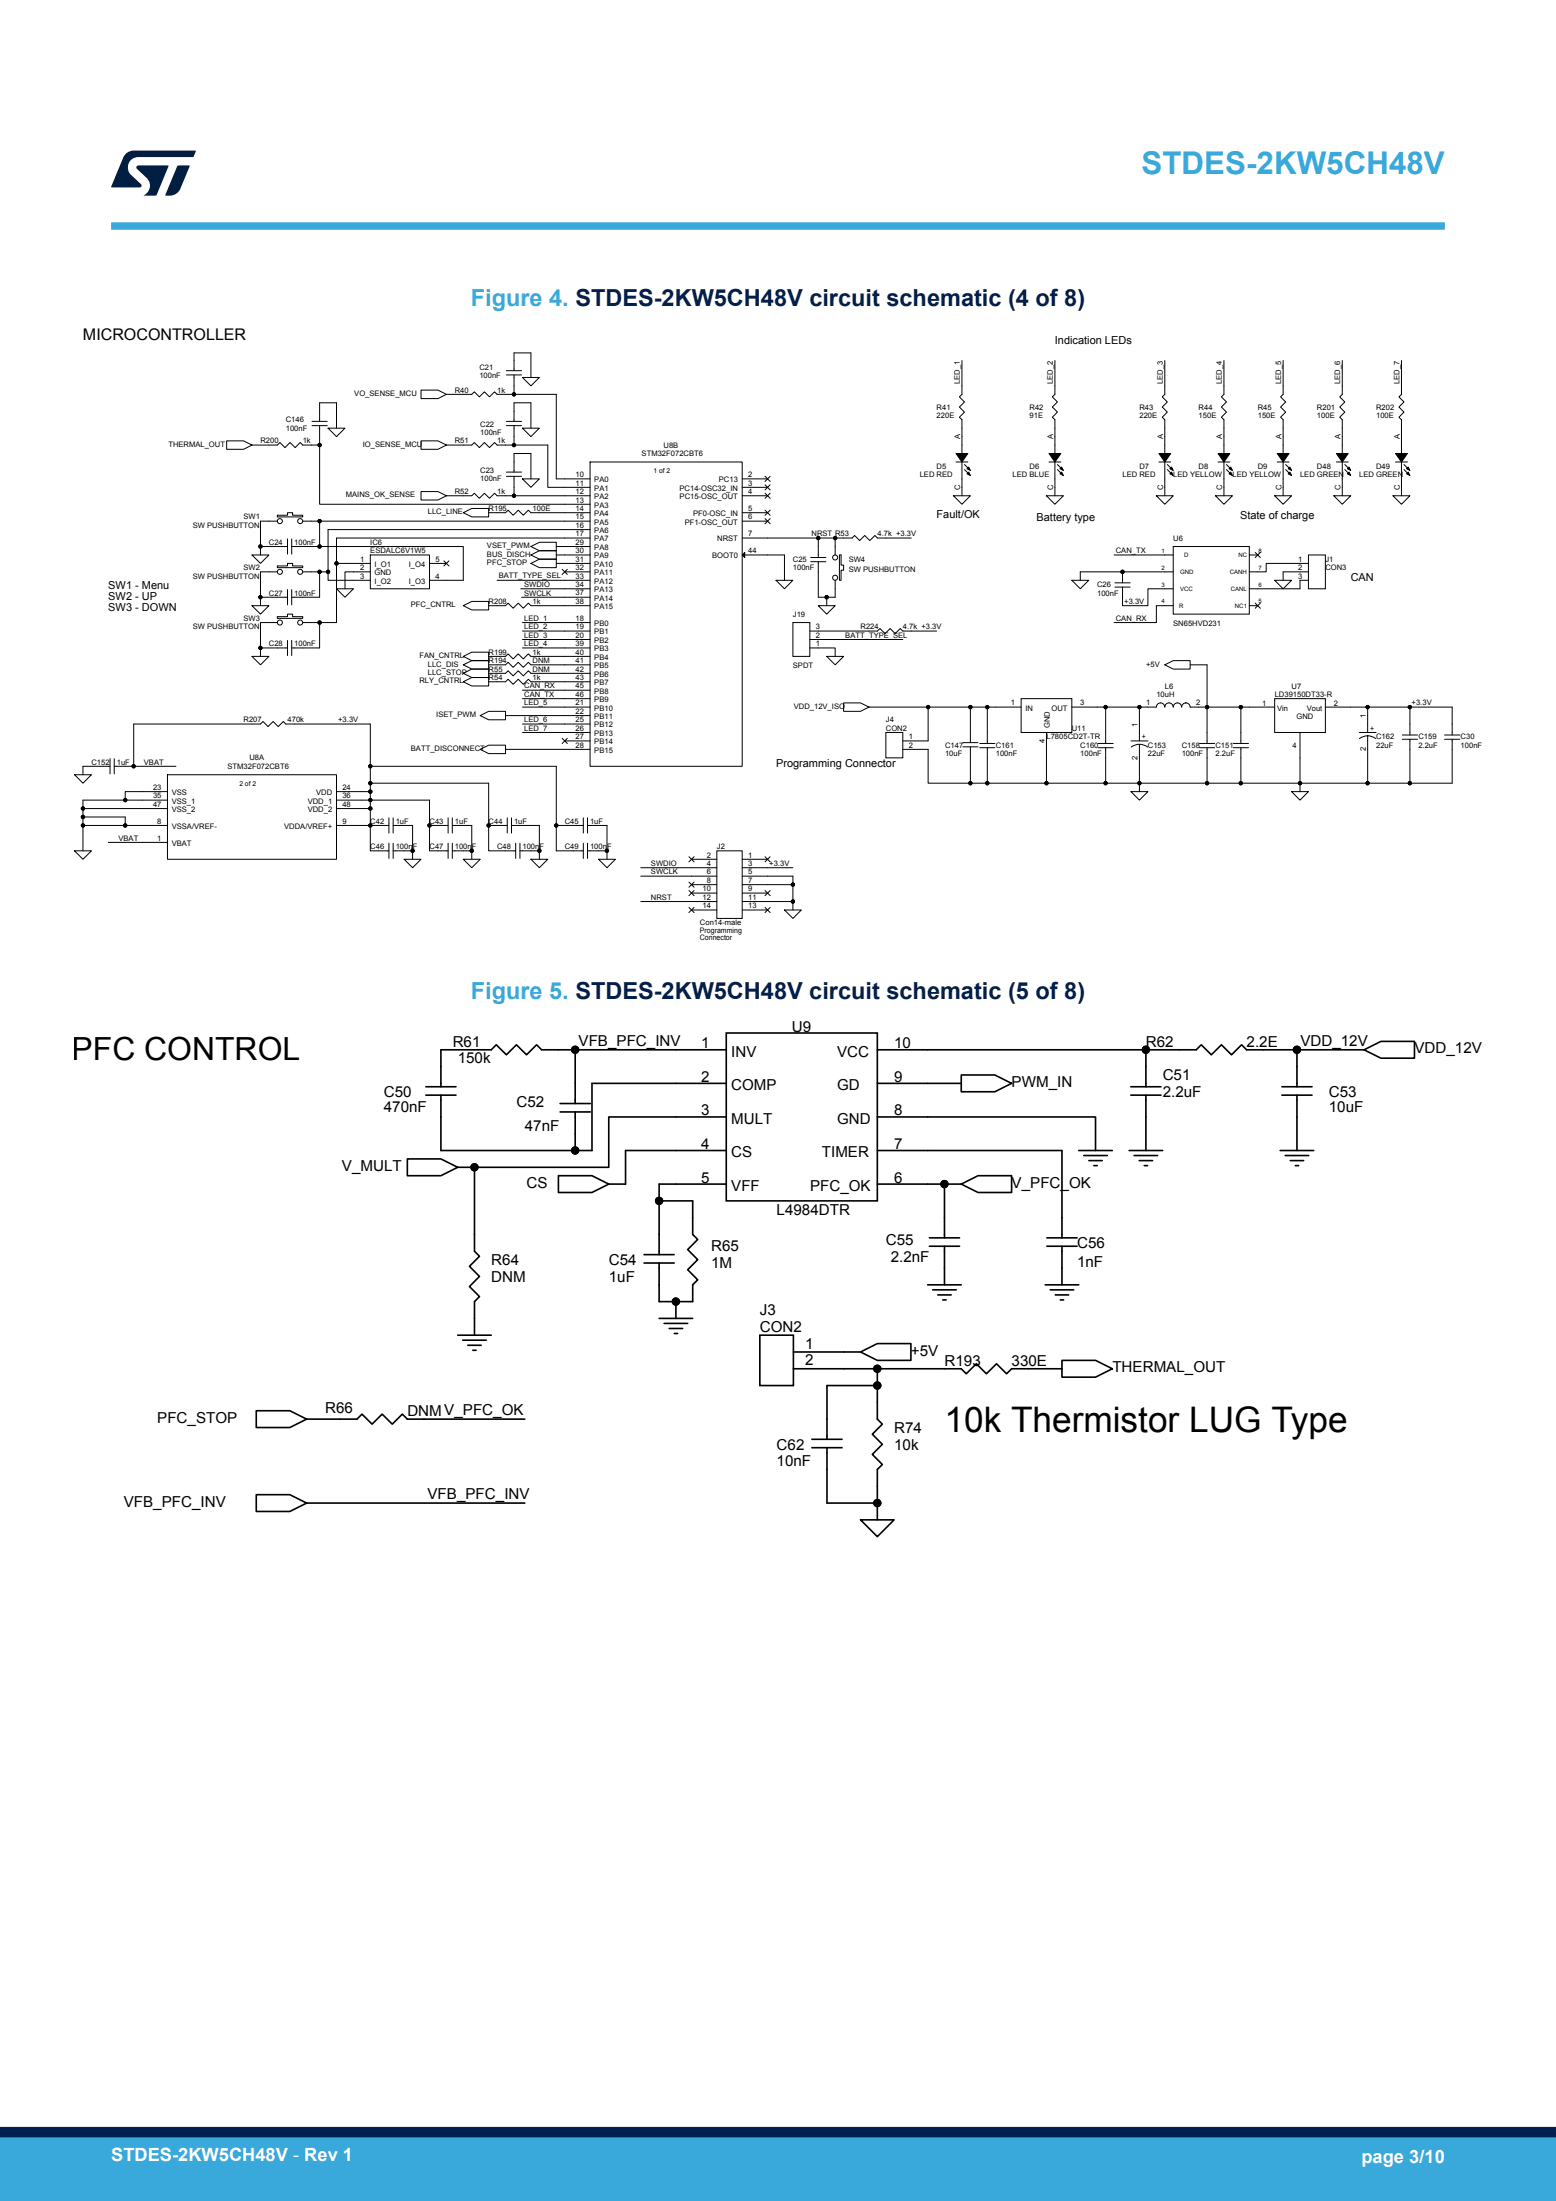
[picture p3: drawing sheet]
<svg xmlns="http://www.w3.org/2000/svg" width="210mm" height="297mm" viewBox="0 0 210 297" stroke-linecap="round" stroke-linejoin="round" font-family="sans-serif">
<g fill="none" stroke="#000" stroke-width=".13">
<path d="M30.6 59.5h2.3l1.1 .6-1.1 .5h-2.3zM42.1 57.4h2.1M42.1 56.9h2.1M43.1 56.9v-2.5h2.3v3.4M43.1 57.4v2.7M44.3 57.8h2.3l-1.2 1.1zM56.8 52.6h2.3l1.1 .6-1.1 .6h-2.3zM56.8 59.5h2.3l1.1 .6-1.1 .5h-2.3zM60.2 53.2h3.5l.3-.3 .7 .7 .7-.7 .7 .7 .6-.7 .4 .3h2.3M68.3 57.4h2.1M68.3 56.9h2.1M68.3 50.6h2.1"/>
<path d="M68.3 50h2.1M69.4 56.9v-2.5h2.3v3.4M69.4 57.4v2.7M69.4 50v-2.4h2.3v3.3M69.4 50.6v2.6M69.4 53.2h5.7v11.4h4.5M70.5 50.9h2.3l-1.1 1.2zM70.5 57.8h2.3l-1.1 1.1zM129.8 48.6v4.6l-.3 .4 .7 .6-.7 .7 .7 .7-.7 .7 .3 .3v4.6M142.4 48.6v4.6l-.4 .4 .7 .6-.7 .7 .7 .7-.7 .7 .4 .3v4.6M157.2 48.6v4.6l-.3 .4 .6 .6-.6 .7 .6 .7-.6 .7 .3 .3v4.6M165.2 48.6v4.6l-.4 .4 .7 .6-.7 .7 .7 .7-.7 .7 .4 .3v4.6"/>
<path d="M173.2 48.6v4.6l-.4 .4 .7 .6-.7 .7 .7 .7-.7 .7 .4 .3v4.6M181.2 48.6v4.6l-.4 .4 .7 .6-.7 .7 .7 .7-.7 .7 .4 .3v4.6M189.1 48.6v4.6l-.3 .4 .7 .6-.7 .7 .7 .7-.7 .7 .3 .3v4.6M34 74.9h2.3l-1.1 1.1zM34 60.1h3.4l.4-.4 .7 .7 .6-.7 .7 .7 .7-.7 .4 .4h2.2M35.2 73.7v1.2M35.2 73.7h3.6M37.4 69.5h1.4v-.3h.7v.3h1.4v.3h-3.5zM37.4 70.3h-2.2v3.4M37.4 76.4h1.4v-.4h.7v.4h1.4v.2h-3.5zM37.4 77.2h-2.2v3.4M38.8 79.6v2"/>
<path d="M38.8 72.7v2.1M39.4 79.6v2M39.4 72.7v2.1M39.4 73.7h3.7M40.9 70.3h2.2M40.9 77.2h2.2M43.1 77.2v3.4h-3.7M43.1 70.3v3.4M43.1 77.2h1.2M43.1 73.7h19.4v4.6h-4.5M43.1 60.1v7.9h36.5M43.1 70.3h36.5"/>
<path d="M44.3 77.2v1.1h5.7M45.4 79.5h2.3l-1.1 1.1zM50 74.9h8v4.6h-8zM50 76h.1M50 77.2h.1M50 78.3h.1M50 76h-4.6v8h-2.3M50 77.2h-3.4v2.3M56.8 66.3h2.3l1.1 .6-1.1 .6h-2.3zM58 76h.1M58 77.2h.1M58 76h2.2"/>
<path d="M59.9 75.7l.7 .7M60.2 66.9h3.5l.3-.3 .7 .6 .7-.6 .7 .6 .6-.6 .4 .3h2.3M60.2 60.1h3.5l.3-.4 .7 .7 .7-.7 .7 .7 .6-.7 .4 .4h2.3M60.6 75.7l-.7 .7M62.5 69.2l1.2-.6h2.2v1.2h-2.2zM65.9 69.2h2.3l.4-.4 .7 .7 .6-.7 .7 .7 .7-.7 .4 .4h7.9M67.1 78.3h12.5M68.3 64.3h2.1M68.3 63.7h2.1M69.4 63.7v-2.5h2.3v3.4M69.4 64.3v2.6M69.4 60.1h4.5v5.7h5.7"/>
<path d="M69.4 66.9h10.2M70.3 79.5h9.3M70.5 64.6h2.3l-1.1 1.2zM71.7 74.9l1.1-.6h2.3v1.2h-2.3zM71.7 73.7l1.1-.5h2.3v1.1h-2.3zM71.7 76l1.1-.5h2.3v1.1h-2.3zM75.1 73.7h4.5M75.1 76h4.5M75.1 74.9h4.5M75.9 76.8l.7 .7M76.2 77.2h3.4M76.6 76.8l-.7 .7"/>
<path d="M79.6 62.3h20.6v41.1h-20.6zM79.6 64.6h.1M79.6 65.8h.1M79.6 66.9h.1M79.6 68h.1M79.6 69.2h.1M79.6 70.3h.1M79.6 71.5h.1M79.6 72.6h.1M79.6 73.7h.1M79.6 74.9h.1M79.6 76h.1"/>
<path d="M79.6 77.2h.1M79.6 78.3h.1M79.6 79.5h.1M79.6 71.5h-35.3v5.7M79.6 72.6h-34.2v3.4M100.2 74.9l.3-.4v.7zM100.2 64.6h.1M100.2 65.8h.1M100.2 66.9h.1M100.2 69.2h.1M100.2 70.3h.1M100.2 72.6h.1"/>
<path d="M100.2 74.9h.1M100.2 64.6h3.4M100.2 65.8h3.4M100.2 66.9h3.4M100.2 69.2h3.4M100.2 70.3h3.4M100.2 72.6h10.2M100.2 74.9h5.7v3.4M103.3 64.3l.6 .7M103.3 65.4l.6 .7M103.3 66.6l.6 .6M103.3 68.8l.6 .7"/>
<path d="M103.3 70l.6 .7M103.9 64.3l-.7 .7M103.9 65.4l-.7 .7M103.9 66.6l-.7 .6M103.9 68.8l-.7 .7M103.9 70l-.7 .7M104.7 78.3h2.3l-1.1 1.2zM109.4 75.2h2.1M109.4 75.8h2.1M110.4 75.8v4.8h1.2M110.4 72.6v2.6M110.4 72.6h2.3"/>
<path d="M112.7 72.6v2.3M112.7 78.3v2.3h-1.1M112.7 72.6h2.3l.3-.3 .7 .6 .7-.6 .7 .6 .7-.6 .3 .3h4.6M113.3 74.9h.2v1.4h.4v.6h-.4v1.4h-.2zM128.7 66.9h2.3l-1.2 1.1zM129 62.3h1.6M129 61.2h1.6l-.8 1.1zM129.8 62.3v4.6M130.2 62.7l.7 .7M130.2 63.4l.7 .6M130.5 63.3l.2-.3 .3 .5zM130.7 63.7l.3 .5-.5-.3z"/>
<path d="M141.2 66.9h2.3l-1.1 1.1zM141.6 61.2h1.6l-.8 1.1zM141.6 62.3h1.6M142.4 62.3v4.6M142.7 62.7l.7 .7M142.7 63.4l.7 .6M143.1 63.3l.2-.3 .2 .5zM143.3 63.7l.2 .5-.4-.3zM144.7 78.3h2.2l-1.1 1.2zM150.4 74.9h7.9M150.5 78.6h2M150.5 79.2h2"/>
<path d="M151.5 77.2h6.8M151.5 79.2v2.5h3.4v-2.2h3.4M151.5 77.2v1.4M151.5 77.2h-5.7v1.1M156.1 66.9h2.2l-1.1 1.1zM156.4 61.2h1.6l-.8 1.1zM156.4 62.3h1.6M157.2 62.3v4.6M157.5 62.7l.7 .7M157.5 63.4l.7 .6M157.9 63.9l.2-.2 .2 .5zM157.9 63.3l.2-.3 .2 .5z"/>
<path d="M158.3 73.7h10.3v9.2h-10.3zM164 66.9h2.3l-1.1 1.1zM164.4 61.2h1.6l-.8 1.1zM164.4 62.3h1.6M165.2 62.3v4.6M165.5 62.7l.7 .7M165.5 63.4l.7 .6M165.9 63.9l.2-.2 .2 .5zM165.9 63.3l.2-.3 .2 .5zM168.6 74.9h1.1M169.4 74.5l.7 .7M170.1 74.5l-.7 .7"/>
<path d="M172 66.9h2.3l-1.1 1.1zM172 78.3h2.3l-1.1 1.2zM172.4 61.2h1.6l-.8 1.1zM172.4 62.3h1.6M173.2 62.3v4.6M173.5 62.7l.7 .7M173.5 63.4l.7 .6M174.1 63.7l.2 .5-.4-.3zM174.1 63l.2 .5-.4-.2zM176.6 74.9h2.3v4.6h-2.3zM176.6 76h-5.7v1.2h-2.3M176.6 77.2h-3.4v1.1"/>
<path d="M176.6 78.3h-1.1v1.2h-6.9M180 66.9h2.3l-1.1 1.1zM180.4 62.3h1.6M180.4 61.2h1.6l-.8 1.1zM181.2 62.3v4.6M181.5 62.7l.7 .7M181.5 63.4l.7 .6M181.8 63.3l.3-.3 .2 .5zM182.1 63.7l.2 .5-.5-.3zM188 66.9h2.3l-1.2 1.1zM188.3 61.2h1.6l-.8 1.1zM188.3 62.3h1.6"/>
<path d="M189.1 62.3v4.6M189.5 62.7l.7 .7M189.5 63.4l.7 .6M190.1 63.7l.2 .5-.5-.3zM190.1 63l.2 .5-.5-.2zM34 88.6h2.3l-1.1 1.1zM34 81.7h2.3l-1.1 1.2zM35.2 80.6v1.1M35.2 87.4v1.2M35.2 80.6h3.6M35.2 87.4h3.6M37.4 83.2h1.4v-.3h.7v.3h1.4v.2h-3.5z"/>
<path d="M37.4 84h-2.2v3.4M38.8 86.4v2.1M39.4 86.4v2.1M40.9 84h2.2M43.1 84v3.4h-3.7M62.5 81.7l1.2-.5h2.2v1.1h-2.2zM62.5 88.6l1.2-.6h2.2v1.1h-2.2zM62.5 89.7l1.2-.6h2.2v1.2h-2.2zM62.5 90.9l1.2-.6h2.2v1.1h-2.2zM62.5 92l1.2-.6h2.2v1.2h-2.2zM64.8 96.6l1.1-.6h2.3v1.1h-2.3zM65.9 89.7h2.3l.4-.3 .7 .7 .6-.7 .7 .7 .7-.7 .4 .3h7.9"/>
<path d="M65.9 88.6h2.3l.4-.4 .7 .7 .6-.7 .7 .7 .7-.7 .4 .4h7.9M65.9 81.7h2.3l.4-.3 .7 .7 .6-.7 .7 .7 .7-.7 .4 .3h7.9M65.9 90.9h2.3l.4-.4 .7 .7 .6-.7 .7 .7 .7-.7 .4 .4h7.9M65.9 92h2.3l.4-.3 .7 .6 .6-.6 .7 .6 .7-.6 .4 .3h7.9M68.2 96.6h11.4M70.4 80.6h9.2M70.5 84h9.1M70.5 85.2h9.1M70.5 86.3h9.1M70.5 95.4h9.1M70.5 97.7h9.1M70.5 98.8h9.1"/>
<path d="M70.5 87.4h9.1M70.5 93.1h9.1M70.5 94.3h9.1M75.9 99.6l.7 .7M76.2 100h3.4M76.6 99.6l-.7 .7M79.6 80.6h.1M79.6 81.7h.1M79.6 84h.1M79.6 85.2h.1M79.6 86.3h.1M79.6 87.4h.1"/>
<path d="M79.6 88.6h.1M79.6 89.7h.1M79.6 90.9h.1M79.6 92h.1M79.6 93.1h.1M79.6 94.3h.1M79.6 95.4h.1M79.6 96.6h.1M79.6 97.7h.1M79.6 98.8h.1M79.6 100h.1M107 84h2.3v4.6h-2.3z"/>
<path d="M109.3 87.4h3.4v1.2M109.3 86.3h12.5M109.3 85.2h9.1l.4-.4 .6 .7 .7-.7 .7 .7 .7-.7 .3 .4h4.6M110.4 81.7h2.3l-1.1 1.2zM111.6 88.6h2.3l-1.2 1.1zM111.6 80.6v1.1M113.9 94.8h2.2l1.2 .6-1.2 .6h-2.2zM117.3 95.4h8M119.6 98.8h2.2v3.5h-2.2zM125.3 95.4v4.6h-3.5M125.3 95.4h5.7M131 95.4h2.3"/>
<path d="M131 95.4v4.8M133.3 95.4v4.9M133.3 95.4h4.5M137.8 94.3h6.9v4.5h-6.9zM141.2 98.8v6.9M144.7 95.4h4.5M149.2 95.4v4.9M149.2 95.4h4.6M152.6 100h2.3M153.8 95.4v4.6M153.8 95.4h2.3a.57 .57 0 0 1 .5-.6 .57 .57 0 0 1 .6 .6 .57 .57 0 0 1 .6-.6 .57 .57 0 0 1 .5 .6 .57 .57 0 0 1 .6-.6 .57 .57 0 0 1 .6 .6 .57 .57 0 0 1 .6-.6l.2 .1 .2 .2 .1 .3M157.2 89.7l1.1-.6h2.3v1.2h-2.3z"/>
<path d="M158.3 81.7h-2.2v2.3h-5.7M160.6 95.4h2.3M160.6 89.7h2.3v5.7M162.9 95.4v4.9M162.9 95.4h4.6M167.5 95.4v4.9M167.5 95.4h4.5M168.6 81.7h1.1M169.4 81.4l.7 .7M170.1 81.4l-.7 .7M172 94.3h6.9v4.5h-6.9zM175.5 98.8v6.9"/>
<path d="M178.9 95.4h5.7M183.4 98.8h2.3M183.5 99.7l.5-.3 .6-.1 .6 .1 .5 .3M184.6 99.3v6.4h5.7M189.3 99.2h2M189.3 99.8h2M190.3 95.4h-5.7v3.4M190.3 99.8v5.9M190.3 95.4v3.8M190.3 95.4h5.7v3.8M195 99.2h2M195 99.8h2"/>
<path d="M196 99.8v5.9h-5.7M10.1 104.5h2.2l-1.1 1.2zM10.1 114.8h2.2l-1.1 1.1zM11.2 109.1h11.4M11.2 110.2v1.2M11.2 111.4v3.4M11.2 109.1v1.1M11.2 110.2h5.7v1.2h5.7M11.2 111.4h5.7M14.6 113.7h8M14.9 103.4h-3.7v1.1M14.9 102.4v2"/>
<path d="M15.4 102.4v2M15.4 103.4h2.6M16.9 108h-5.7v1.1M18 103.4v-5.7h17.2l.3-.3 .7 .6 .7-.6 .6 .6 .7-.6 .4 .3h11.4v5.7M18 103.4h5.7M22.6 104.5h22.8v11.4h-22.8zM22.6 106.8h.1M22.6 108h.1M22.6 109.1h.1M22.6 111.4h.1M22.6 113.7h.1M22.6 106.8h-5.7v1.2h5.7"/>
<path d="M45.4 106.8h.1M45.4 108h.1M45.4 109.1h.1M45.4 111.4h.1M45.4 111.4h4.6M45.4 106.8h4.6M45.4 108h4.6M45.4 109.1h4.6v2.3M50 111.4v3.4h2.5M50 108v1.1M50 103.4v3.4M50 106.8v1.2"/>
<path d="M50 111.4h2.5M50 108h8v3.4M50 105.7h15.9v5.7M50 103.4h25.1v8M52.5 110.4v2M52.5 113.8v2M53.1 111.4h2.6v3.4M53.1 114.8h2.6M53.1 110.4v2M53.1 113.8v2M54.5 115.9h2.3l-1.1 1.2zM55.7 114.8v1.1"/>
<path d="M58 111.4v3.4h2.5M58 111.4h2.5M60.5 110.4v2M60.5 113.8v2M61 110.4v2M61 113.8v2M61 111.4h2.7v3.4M61 114.8h2.7M62.5 115.9h2.3l-1.1 1.2zM63.7 114.8v1.1M64.8 101.1l1.1-.5h2.3v1.1h-2.3zM65.9 111.4h2.6"/>
<path d="M65.9 111.4v3.4h3.7M68.2 101.1h11.4M68.5 110.4v2M69 110.4v2M69 111.4h3.8v3.4M69.6 113.8v2M70.2 113.8v2M70.2 114.8h2.6M71.7 115.9h2.2l-1.1 1.2zM72.8 114.8v1.1M75.1 111.4v3.4h3.6M75.1 111.4h3.6"/>
<path d="M78.7 110.4v2M78.7 113.8v2M79.3 110.4v2M79.3 113.8v2M79.3 111.4h2.6v3.4M79.3 114.8h2.6M79.6 101.1h.1M80.8 115.9h2.3l-1.2 1.2zM81.9 114.8v1.1M86.5 117.1h10.2M86.5 118.2h10.2M93 115.6l.7 .7"/>
<path d="M93 119l.7 .7M93.3 115.9h3.4M93.3 119.4h3.4M93.7 115.6l-.7 .7M93.7 119l-.7 .7M96.7 114.8h3.5v9.1h-3.5zM100.2 115.9h3.4M100.2 117.1h6.8M100.2 118.2h6.8v1.2M100.2 119.4h6.8M103.3 115.6l.6 .7M103.9 115.6l-.7 .7"/>
<path d="M107 119.4v2.3M121.8 101.1h3.5v4.6h5.7M129.9 100.8h2.1M129.9 100.2h2.1M131 105.7h2.3M131 100.8v4.9M132.2 100.3h2.1M132.2 100.9h2.1M133.3 100.9v4.8M133.3 105.7h7.9M141.2 105.7h8M148.2 100.3h2"/>
<path d="M148.2 100.9h2M149.2 100.9v4.8M149.2 105.7h4.6M152.6 106.8h2.3l-1.1 1.2zM152.7 100.8a1.82 1.82 0 0 1 2.2 0M153.8 100.4v5.3M153.8 105.7v1.1M153.8 105.7h9.1M161.9 100.3h2M161.9 100.9h2M162.9 100.9v4.8M162.9 105.7h4.6"/>
<path d="M166.4 100.3h2.1M166.4 100.9h2.1M167.5 100.9v4.8M167.5 105.7h8M174.3 106.8h2.3l-1.1 1.2zM175.5 105.7v1.1M175.5 105.7h9.1M86.5 121.7h10.2M93 120.2l.7 .7M93 122.4l.7 .7M93.3 120.5h3.4M93.3 122.8h3.4"/>
<path d="M93.7 120.2l-.7 .7M93.7 122.4l-.7 .7M100.2 120.5h3.4M100.2 121.7h6.8M100.2 122.8h3.4M103.3 120.2l.6 .7M103.3 122.4l.6 .7M103.9 120.2l-.7 .7M103.9 122.4l-.7 .7M105.9 122.8h2.3l-1.2 1.1zM107 121.7v1.1"/>
<circle cx="69.4" cy="53.2" r=".23"/>
<circle cx="35.1" cy="73.7" r=".22"/>
<circle cx="37.8" cy="70.3" r=".34"/>
<circle cx="37.8" cy="77.2" r=".34"/>
<circle cx="40.5" cy="70.3" r=".34"/>
<circle cx="40.5" cy="77.2" r=".34"/>
<circle cx="43.1" cy="70.3" r=".23"/>
<circle cx="43.1" cy="77.2" r=".23"/>
<circle cx="43.1" cy="60.1" r=".23"/>
<circle cx="43.1" cy="73.7" r=".23"/>
<circle cx="44.3" cy="77.2" r=".22"/>
<circle cx="45.4" cy="76" r=".23"/>
<circle cx="69.4" cy="60.1" r=".22"/>
<circle cx="69.4" cy="66.9" r=".22"/>
<circle cx="110.4" cy="72.6" r=".22"/>
<circle cx="112.7" cy="78" r=".34"/>
<circle cx="112.7" cy="75.2" r=".34"/>
<circle cx="112.7" cy="72.6" r=".22"/>
<circle cx="151.5" cy="77.2" r=".23"/>
<circle cx="35.1" cy="87.4" r=".23"/>
<circle cx="35.1" cy="80.6" r=".22"/>
<circle cx="37.8" cy="84" r=".34"/>
<circle cx="40.5" cy="84" r=".34"/>
<circle cx="43.1" cy="84" r=".23"/>
<circle cx="111.6" cy="80.6" r=".23"/>
<circle cx="125.3" cy="95.4" r=".22"/>
<circle cx="131" cy="95.4" r=".22"/>
<circle cx="133.2" cy="95.4" r=".22"/>
<circle cx="149.2" cy="95.4" r=".22"/>
<circle cx="153.8" cy="95.4" r=".22"/>
<circle cx="162.9" cy="95.4" r=".23"/>
<circle cx="167.5" cy="95.4" r=".22"/>
<circle cx="184.6" cy="95.4" r=".22"/>
<circle cx="190.3" cy="95.4" r=".22"/>
<circle cx="11.2" cy="110.2" r=".23"/>
<circle cx="11.2" cy="111.4" r=".22"/>
<circle cx="11.2" cy="109.1" r=".22"/>
<circle cx="16.9" cy="108" r=".22"/>
<circle cx="16.9" cy="111.4" r=".22"/>
<circle cx="18" cy="103.4" r=".22"/>
<circle cx="50" cy="105.7" r=".22"/>
<circle cx="50" cy="108" r=".22"/>
<circle cx="50" cy="106.8" r=".22"/>
<circle cx="50" cy="111.4" r=".22"/>
<circle cx="50" cy="103.4" r=".22"/>
<circle cx="50" cy="109.1" r=".22"/>
<circle cx="55.7" cy="114.8" r=".22"/>
<circle cx="58" cy="111.4" r=".22"/>
<circle cx="63.7" cy="114.8" r=".22"/>
<circle cx="65.9" cy="111.4" r=".23"/>
<circle cx="72.8" cy="114.8" r=".22"/>
<circle cx="75.1" cy="111.4" r=".22"/>
<circle cx="81.9" cy="114.8" r=".22"/>
<circle cx="107" cy="119.4" r=".22"/>
<circle cx="131" cy="105.7" r=".22"/>
<circle cx="133.2" cy="105.7" r=".22"/>
<circle cx="141.2" cy="105.7" r=".22"/>
<circle cx="149.2" cy="105.7" r=".22"/>
<circle cx="153.8" cy="105.7" r=".22"/>
<circle cx="162.9" cy="105.7" r=".23"/>
<circle cx="167.5" cy="105.7" r=".22"/>
<circle cx="175.5" cy="105.7" r=".22"/>
<circle cx="184.6" cy="105.7" r=".22"/>
<circle cx="190.3" cy="105.7" r=".22"/>
<circle cx="107" cy="121.6" r=".23"/>
</g>
<g fill="#000">
<path d="M100.2 74.9l.3-.4v.7z"/>
<path d="M129 61.2h1.6l-.8 1.1z" fill-rule="evenodd"/>
<path d="M130.7 63.7l.3 .5-.5-.3z" fill-rule="evenodd"/>
<path d="M130.5 63.3l.2-.3 .3 .5z" fill-rule="evenodd"/>
<path d="M141.6 61.2h1.6l-.8 1.1z" fill-rule="evenodd"/>
<path d="M143.3 63.7l.2 .5-.4-.3z" fill-rule="evenodd"/>
<path d="M143.1 63.3l.2-.3 .2 .5z" fill-rule="evenodd"/>
<path d="M156.4 61.2h1.6l-.8 1.1z" fill-rule="evenodd"/>
<path d="M157.9 63.9l.2-.2 .2 .5z" fill-rule="evenodd"/>
<path d="M157.9 63.3l.2-.3 .2 .5z" fill-rule="evenodd"/>
<path d="M164.4 61.2h1.6l-.8 1.1z" fill-rule="evenodd"/>
<path d="M165.9 63.9l.2-.2 .2 .5z" fill-rule="evenodd"/>
<path d="M165.9 63.3l.2-.3 .2 .5z" fill-rule="evenodd"/>
<path d="M172.4 61.2h1.6l-.8 1.1z" fill-rule="evenodd"/>
<path d="M174.1 63.7l.2 .5-.4-.3z" fill-rule="evenodd"/>
<path d="M174.1 63l.2 .5-.4-.2z" fill-rule="evenodd"/>
<path d="M180.4 61.2h1.6l-.8 1.1z" fill-rule="evenodd"/>
<path d="M182.1 63.7l.2 .5-.5-.3z" fill-rule="evenodd"/>
<path d="M181.8 63.3l.3-.3 .2 .5z" fill-rule="evenodd"/>
<path d="M188.3 61.2h1.6l-.8 1.1z" fill-rule="evenodd"/>
<path d="M190.1 63.7l.2 .5-.5-.3z" fill-rule="evenodd"/>
<path d="M190.1 63l.2 .5-.5-.2z" fill-rule="evenodd"/>
<circle cx="69.4" cy="53.2" r=".23"/>
<circle cx="35.1" cy="73.7" r=".22"/>
<circle cx="43.1" cy="70.3" r=".23"/>
<circle cx="43.1" cy="77.2" r=".23"/>
<circle cx="43.1" cy="60.1" r=".23"/>
<circle cx="43.1" cy="73.7" r=".23"/>
<circle cx="44.3" cy="77.2" r=".22"/>
<circle cx="45.4" cy="76" r=".23"/>
<circle cx="69.4" cy="60.1" r=".22"/>
<circle cx="69.4" cy="66.9" r=".22"/>
<circle cx="110.4" cy="72.6" r=".22"/>
<circle cx="112.7" cy="72.6" r=".22"/>
<circle cx="151.5" cy="77.2" r=".23"/>
<circle cx="35.1" cy="87.4" r=".23"/>
<circle cx="35.1" cy="80.6" r=".22"/>
<circle cx="43.1" cy="84" r=".23"/>
<circle cx="111.6" cy="80.6" r=".23"/>
<circle cx="125.3" cy="95.4" r=".22"/>
<circle cx="131" cy="95.4" r=".22"/>
<circle cx="133.2" cy="95.4" r=".22"/>
<circle cx="149.2" cy="95.4" r=".22"/>
<circle cx="153.8" cy="95.4" r=".22"/>
<circle cx="162.9" cy="95.4" r=".23"/>
<circle cx="167.5" cy="95.4" r=".22"/>
<circle cx="184.6" cy="95.4" r=".22"/>
<circle cx="190.3" cy="95.4" r=".22"/>
<circle cx="11.2" cy="110.2" r=".23"/>
<circle cx="11.2" cy="111.4" r=".22"/>
<circle cx="11.2" cy="109.1" r=".22"/>
<circle cx="16.9" cy="108" r=".22"/>
<circle cx="16.9" cy="111.4" r=".22"/>
<circle cx="18" cy="103.4" r=".22"/>
<circle cx="50" cy="105.7" r=".22"/>
<circle cx="50" cy="108" r=".22"/>
<circle cx="50" cy="106.8" r=".22"/>
<circle cx="50" cy="111.4" r=".22"/>
<circle cx="50" cy="103.4" r=".22"/>
<circle cx="50" cy="109.1" r=".22"/>
<circle cx="55.7" cy="114.8" r=".22"/>
<circle cx="58" cy="111.4" r=".22"/>
<circle cx="63.7" cy="114.8" r=".22"/>
<circle cx="65.9" cy="111.4" r=".23"/>
<circle cx="72.8" cy="114.8" r=".22"/>
<circle cx="75.1" cy="111.4" r=".22"/>
<circle cx="81.9" cy="114.8" r=".22"/>
<circle cx="107" cy="119.4" r=".22"/>
<circle cx="131" cy="105.7" r=".22"/>
<circle cx="133.2" cy="105.7" r=".22"/>
<circle cx="141.2" cy="105.7" r=".22"/>
<circle cx="149.2" cy="105.7" r=".22"/>
<circle cx="153.8" cy="105.7" r=".22"/>
<circle cx="162.9" cy="105.7" r=".23"/>
<circle cx="167.5" cy="105.7" r=".22"/>
<circle cx="175.5" cy="105.7" r=".22"/>
<circle cx="184.6" cy="105.7" r=".22"/>
<circle cx="190.3" cy="105.7" r=".22"/>
<circle cx="107" cy="121.6" r=".23"/>
<circle cx="64" cy="157.5" r=".45"/>
<circle cx="77.6" cy="155.2" r=".45"/>
<circle cx="77.6" cy="141.7" r=".45"/>
<circle cx="127.5" cy="159.8" r=".45"/>
<circle cx="154.6" cy="141.7" r=".45"/>
<circle cx="175" cy="141.7" r=".45"/>
<circle cx="89" cy="162" r=".45"/>
<circle cx="91.2" cy="175.6" r=".45"/>
<circle cx="118.4" cy="187" r=".45"/>
<circle cx="118.4" cy="184.7" r=".45"/>
<circle cx="118.4" cy="202.8" r=".45"/>
</g>
<g fill="none" stroke="#000" stroke-width=".22">
<path d="M98 139.4h20.4v22.6h-20.4zM55 156.4h4.5l2.3 1.1-2.3 1.1h-4.5zM57.5 147.8h4M57.5 146.6h4M59.5 147.8v7.4h18.1M61.8 157.5h2.2M64 157.5v11.3l.7 .7-1.3 1.4 1.3 1.3-1.3 1.4 1.3 1.4-.7 .6v4.6M75.4 158.6h4.5l2.3 1.2-2.3 1.1h-4.5zM75.6 150h4.1M75.6 148.9h4.1M77.6 141.7h20.4M77.6 141.7h-4.5l-.7-.7-1.3 1.3-1.4-1.3-1.4 1.3-1.3-1.3-.7 .7h-6.8v4.9"/>
<path d="M77.6 141.7v7.2M77.6 150v5.2M98 159.8h-9v2.2M98 146.2h-18.1v9h-2.3M98 150.7h-15.8v6.8h-18.2M98 155.2h-13.6v4.6h-2.2M118.4 150.7h29.5v4.5M118.4 159.8h9.1M118.4 155.2h24.9v11.8M118.4 146.2h11.3M118.4 141.7h36.3M127.5 159.8v7.2"/>
<path d="M127.5 159.8h2.2M129.7 159.8l2.3-1.2h4.5v2.3h-4.5zM129.7 145.1h4.6l2.2 1.1-2.2 1.1h-4.6zM145.6 155.2h4.5M146.3 155.9h3.1M147 156.6h1.8M147.6 157.3h.5M152.4 155.2h4.5M152.6 147.8h4.1M152.6 146.6h4.1M153.1 155.9h3.1M153.7 156.6h1.9"/>
<path d="M154.4 157.3h.5M154.7 141.7h6.7l.7-.7 1.4 1.3 1.3-1.3 1.4 1.3 1.4-1.3 .6 .7h6.8M154.7 141.7v4.9M154.7 147.8v7.4M172.8 155.2h4.5M173 147.8h4.1M173 146.6h4.1M173.5 155.9h3.1M174.1 156.6h1.8M174.8 157.3h.5M175 141.7v4.9M175 147.8v7.4"/>
<path d="M175 141.7h9.1M184.1 141.7l2.3-1.2h4.5v2.3h-4.5zM86.9 170.4h4.1M86.9 169.3h4.1M89 177.9h4.5M89 162v7.3M89 170.4v5.2h2.2M89 162h4.5v4.6l.7 .7-1.4 1.3 1.4 1.4-1.4 1.3 1.4 1.4-.7 .7v2.2h-2.3M89.6 178.6h3.2M90.3 179.3h1.8M91 179.9h.4M91.2 175.6v2.3"/>
<path d="M125.2 173.4h4.5M125.4 168.2h4.1M125.4 167h4.1M125.9 174h3.2M126.6 174.7h1.8M127.2 175.4h.5M127.5 168.2v5.2M141.1 173.4h4.5M141.3 168.2h4.1M141.3 167h4.1M141.7 174h3.2M142.4 174.7h1.8"/>
<path d="M143.1 175.4h.5M143.3 168.2v5.2M34.6 190.4h4.5l2.3 1.1-2.3 1.1h-4.5zM41.4 191.5h6.8l.7-.7 1.3 1.4 1.4-1.4 1.3 1.4 1.4-1.4 .7 .7h15.8M61.8 180.2h4.5M62.4 180.8h3.2M63.1 181.5h1.8M63.8 182.2h.5M102.5 180.2h4.6v6.8h-4.6zM107.1 182.4h9M107.1 184.7h11.3M109.6 195.4h4"/>
<path d="M109.6 194.2h4M111.6 195.4v7.4h6.8M116.1 182.4l2.3-1.1h4.5v2.3h-4.5zM118.4 184.7h11.3l.7 .7 1.4-1.4 1.3 1.4 1.4-1.4 1.4 1.4 .6-.7h6.8M118.4 187v4.5l.7 .7-1.4 1.3 1.4 1.4-1.4 1.4 1.4 1.3-.7 .7v4.5M118.4 187h-6.8v7.2M118.4 184.7v2.3M143.3 183.6h4.6l2.2 1.1-2.2 1.1h-4.6zM34.6 201.7h4.5l2.3 1.1-2.3 1.2h-4.5zM41.4 202.8h29.4M116.1 205.1h4.6l-2.3 2.3zM118.4 202.8v2.3"/>
<circle cx="64" cy="157.5" r=".45"/>
<circle cx="77.6" cy="155.2" r=".45"/>
<circle cx="77.6" cy="141.7" r=".45"/>
<circle cx="127.5" cy="159.8" r=".45"/>
<circle cx="154.6" cy="141.7" r=".45"/>
<circle cx="175" cy="141.7" r=".45"/>
<circle cx="89" cy="162" r=".45"/>
<circle cx="91.2" cy="175.6" r=".45"/>
<circle cx="118.4" cy="187" r=".45"/>
<circle cx="118.4" cy="184.7" r=".45"/>
<circle cx="118.4" cy="202.8" r=".45"/>
</g>
<path d="M15 30.5h180" fill="none" stroke="#39a9dc" stroke-width="1"/>
<g fill="#001e41">
<path d="M17.1 20.7l.6-.3 .3-.1h8.3l.1 .1-.3 .8h-7.4a1.4 1.4 0 0 0-1.3 .8 1.4 1.4 0 0 0 .2 1.5l1.4 1.3 .1 .2-.1 .2-.2 .1h-3.8l1.6-4.1z"/>
<path d="M24 22.4l1.5-.1 .1 .1-1.3 3.1a1.54 1.54 0 0 1-1.4 .9h-.5l-.1-.1z"/>
<path d="M18.5 22.4l.2-.1h4v.1l-1.6 4h-1.7a1.48 1.48 0 0 0 .4-2.4l-1.3-1.2-.1-.2z"/>
</g>
<g fill="#39a9dc">
<path d="M0 288.4h210v8.6h-210z" fill-rule="evenodd"/>
<path d="M-.1 288.4h210.2v4.4h-210.2z" fill-rule="evenodd"/>
</g>
<path d="M0 287.7h210" fill="none" stroke="#002052" stroke-width="1.4"/>
<text font-size="4.8" x="127.5" y="193.2">10k Thermistor LUG Type</text>
<text font-size="4.3" x="9.7" y="143">PFC CONTROL</text>
<text font-size="4.2" fill="#39a9dc" x="154.1" y="23.5">STDES-2KW5CH48V</text>
<g font-size="3.2" fill="#39a9dc">
<text x="63.5" y="41.3">Figure 4. STDES-2KW5CH48V circuit schematic (4 of 8)</text>
<text x="63.5" y="134.7">Figure 5. STDES-2KW5CH48V circuit schematic (5 of 8)</text>
</g>
<g font-size="2.5" fill="#fff">
<text x="15" y="291.6">STDES-2KW5CH48V - Rev 1</text>
<text x="183.7" y="291.9">page 3/10</text>
</g>
<text font-size="2.2" x="11.2" y="45.9">MICROCONTROLLER</text>
<g font-size="2">
<text x="61.1" y="141.2">R61</text>
<text x="61.8" y="143.5">150k</text>
<text x="78.1" y="141.2">VFB_PFC_INV</text>
<text x="94.6" y="141.5">1</text>
<text x="98.7" y="142.6">INV</text>
<text x="106.9" y="139.2">U9</text>
<text x="113" y="142.6">VCC</text>
<text x="120.7" y="141.5">10</text>
<text x="154.7" y="141.2">R62</text>
<text x="168.2" y="141.2">2.2E</text>
<text x="175.5" y="141.2">VDD_12V</text>
<text x="190.9" y="142.1">VDD_12V</text>
<text x="51.8" y="148">C50</text>
<text x="69.7" y="149.4">C52</text>
<text x="94.6" y="146">2</text>
<text x="98.7" y="147.1">COMP</text>
<text x="113" y="147.1">GD</text>
<text x="120.7" y="146">9</text>
<text x="136.5" y="146.7">PWM_IN</text>
<text x="156.9" y="145.8">C51</text>
<text x="156.9" y="148">2.2uF</text>
<text x="179.3" y="148">C53</text>
<text x="51.8" y="150.1">470nF</text>
<text x="70.8" y="152.6">47nF</text>
<text x="94.6" y="150.5">3</text>
<text x="94.6" y="155.1">4</text>
<text x="98.7" y="151.7">MULT</text>
<text x="113" y="151.7">GND</text>
<text x="120.7" y="155.1">7</text>
<text x="120.7" y="150.5">8</text>
<text x="179.3" y="150.1">10uF</text>
<text x="46.1" y="158">V_MULT</text>
<text x="71.1" y="160.3">CS</text>
<text x="94.6" y="159.6">5</text>
<text x="98.7" y="156.2">CS</text>
<text x="98.7" y="160.7">VFF</text>
<text x="109.3" y="160.7">PFC_OK</text>
<text x="110.9" y="156.2">TIMER</text>
<text x="120.7" y="159.6">6</text>
<text x="136.5" y="160.3">V_PFC_OK</text>
<text x="104.8" y="163.9">L4984DTR</text>
<text x="119.5" y="168">C55</text>
<text x="66.3" y="170.7">R64</text>
<text x="66.3" y="172.9">DNM</text>
<text x="82.2" y="170.7">C54</text>
<text x="82.2" y="172.9">1uF</text>
<text x="96" y="168.9">R65</text>
<text x="96" y="171.1">1M</text>
<text x="120.2" y="170.2">2.2nF</text>
<text x="145.4" y="170.9">1nF</text>
<text x="145.4" y="168.4">C56</text>
<text x="102.5" y="179.7">CON2</text>
<text x="102.6" y="177.5">J3</text>
<text x="108.7" y="182">1</text>
<text x="108.7" y="184.2">2</text>
<text x="122.9" y="182.9">+5V</text>
<text x="127.5" y="184.3">R193</text>
<text x="136.5" y="184.3">330E</text>
<text x="150.1" y="185.2">THERMAL_OUT</text>
<text x="21.2" y="192">PFC_STOP</text>
<text x="43.9" y="190.6">R66</text>
<text x="55" y="191.1">DNMV_PFC_OK</text>
<text x="104.8" y="195.6">C62</text>
<text x="104.8" y="197.9">10nF</text>
<text x="120.7" y="195.6">10k</text>
<text x="120.7" y="193.3">R74</text>
<text x="16.7" y="203.3">VFB_PFC_INV</text>
<text x="57.7" y="202.3">VFB_PFC_INV</text>
</g>
<g font-size="1.5">
<text x="142.4" y="46.4">Indication LEDs</text>
<text x="126.4" y="69.9">Fault/OK</text>
<text x="139.9" y="70.2">Battery type</text>
<text x="167.4" y="70.1">State of charge</text>
<text x="14.6" y="82.4">SW3 - DOWN</text>
<text x="14.6" y="79.5">SW1 - Menu</text>
<text x="14.6" y="81">SW2 - UP</text>
<text x="182.3" y="78.3">CAN</text>
<text x="104.7" y="103.4">Programming Connector</text>
</g>
<g font-size="1">
<text x="47.8" y="53.4">VO_SENSE_MCU</text>
<text x="61.4" y="53">R40</text>
<text x="64.7" y="49.9">C21</text>
<text x="64.7" y="51">100nF</text>
<text x="67.1" y="53">1k</text>
<text x="129.6" y="51.8" transform="rotate(-90 129.6 51.8)">LED_1</text>
<text x="142.1" y="51.8" transform="rotate(-90 142.1 51.8)">LED_2</text>
<text x="156.9" y="51.8" transform="rotate(-90 156.9 51.8)">LED_3</text>
<text x="164.9" y="51.8" transform="rotate(-90 164.9 51.8)">LED_4</text>
<text x="172.9" y="51.8" transform="rotate(-90 172.9 51.8)">LED_5</text>
<text x="180.9" y="51.8" transform="rotate(-90 180.9 51.8)">LED_6</text>
<text x="188.9" y="51.8" transform="rotate(-90 188.9 51.8)">LED_7</text>
<text x="35.2" y="59.8">R200</text>
<text x="38.6" y="57">C146</text>
<text x="38.6" y="58.1">100nF</text>
<text x="40.9" y="59.8">1k</text>
<text x="61.4" y="59.8">R51</text>
<text x="64.8" y="57.6">C22</text>
<text x="64.8" y="58.7">100nF</text>
<text x="67.1" y="59.8">1k</text>
<text x="126.4" y="55.3">R41</text>
<text x="126.4" y="56.4">220E</text>
<text x="129.6" y="59.3" transform="rotate(-90 129.6 59.3)">A</text>
<text x="139" y="55.3">R42</text>
<text x="139" y="56.4">91E</text>
<text x="142.1" y="59.3" transform="rotate(-90 142.1 59.3)">A</text>
<text x="153.8" y="55.3">R43</text>
<text x="153.8" y="56.4">220E</text>
<text x="157" y="59.3" transform="rotate(-90 157 59.3)">A</text>
<text x="161.8" y="55.3">R44</text>
<text x="161.8" y="56.4">150E</text>
<text x="164.9" y="59.3" transform="rotate(-90 164.9 59.3)">A</text>
<text x="169.7" y="55.3">R45</text>
<text x="169.7" y="56.4">150E</text>
<text x="172.9" y="59.3" transform="rotate(-90 172.9 59.3)">A</text>
<text x="177.7" y="55.3">R201</text>
<text x="177.7" y="56.4">100E</text>
<text x="180.9" y="59.3" transform="rotate(-90 180.9 59.3)">A</text>
<text x="185.7" y="55.3">R202</text>
<text x="185.7" y="56.4">100E</text>
<text x="188.9" y="59.3" transform="rotate(-90 188.9 59.3)">A</text>
<text x="22.7" y="60.3">THERMAL_OUT</text>
<text x="49" y="60.3">IO_SENSE_MCU</text>
<text x="64.8" y="63.8">C23</text>
<text x="64.8" y="65">100nF</text>
<text x="77.7" y="64.4">10</text>
<text x="77.7" y="65.5">11</text>
<text x="80.2" y="65.1">PA0</text>
<text x="86.6" y="61.5">STM32F072CBT6</text>
<text x="89.6" y="60.4">U8B</text>
<text x="97" y="65.1">PC13</text>
<text x="101" y="65.5">3</text>
<text x="101" y="64.4">2</text>
<text x="124.1" y="64.4">LED RED</text>
<text x="126.4" y="63.3">D5</text>
<text x="136.7" y="64.4">LED BLUE</text>
<text x="139" y="63.3">D6</text>
<text x="151.5" y="64.4">LED RED</text>
<text x="153.8" y="63.3">D7</text>
<text x="158.3" y="64.4">LED YELLOW</text>
<text x="161.8" y="63.3">D8</text>
<text x="166.3" y="64.4">LED YELLOW</text>
<text x="169.7" y="63.3">D9</text>
<text x="175.5" y="64.4">LED GREEN</text>
<text x="177.7" y="63.3">D48</text>
<text x="183.4" y="64.4">LED GREEN</text>
<text x="185.7" y="63.3">D49</text>
<text x="26" y="71.2">SW PUSHBUTTON</text>
<text x="32.9" y="70.1">SW1</text>
<text x="46.7" y="67.1">MAINS_OK_SENSE</text>
<text x="57.7" y="69.4">LLC_LINE</text>
<text x="61.4" y="66.7">R52</text>
<text x="65.9" y="69">R195</text>
<text x="67.1" y="66.7">1k</text>
<text x="71.9" y="69">100E</text>
<text x="77.7" y="66.7">12</text>
<text x="77.7" y="67.8">13</text>
<text x="77.7" y="68.9">14</text>
<text x="77.7" y="70.1">15</text>
<text x="77.7" y="71.2">16</text>
<text x="80.2" y="66.2">PA1</text>
<text x="80.2" y="67.4">PA2</text>
<text x="80.2" y="70.8">PA5</text>
<text x="80.2" y="71.9">PA6</text>
<text x="80.2" y="68.5">PA3</text>
<text x="80.2" y="69.6">PA4</text>
<text x="91.7" y="66.2">PC14-OSC32_IN</text>
<text x="91.7" y="67.4">PC15-OSC_OUT</text>
<text x="92.4" y="70.8">PF1-OSC_OUT</text>
<text x="93.5" y="69.6">PF0-OSC_IN</text>
<text x="101" y="66.7">4</text>
<text x="101" y="70.1">6</text>
<text x="101" y="68.9">5</text>
<text x="129.6" y="66.2" transform="rotate(-90 129.6 66.2)">C</text>
<text x="142.1" y="66.2" transform="rotate(-90 142.1 66.2)">C</text>
<text x="157" y="66.2" transform="rotate(-90 157 66.2)">C</text>
<text x="164.9" y="66.2" transform="rotate(-90 164.9 66.2)">C</text>
<text x="172.9" y="66.2" transform="rotate(-90 172.9 66.2)">C</text>
<text x="180.9" y="66.2" transform="rotate(-90 180.9 66.2)">C</text>
<text x="188.9" y="66.2" transform="rotate(-90 188.9 66.2)">C</text>
<text x="32.9" y="76.9">SW2</text>
<text x="36.3" y="73.5">C24</text>
<text x="39.7" y="73.5">100nF</text>
<text x="48.6" y="75.8">1</text>
<text x="48.6" y="76.9">2</text>
<text x="50" y="74.7">ESDALC6V1W5</text>
<text x="50" y="73.5">IC6</text>
<text x="50.6" y="76.5">I_O1</text>
<text x="50.6" y="77.6">GND</text>
<text x="55.2" y="76.5">I_O4</text>
<text x="58.8" y="75.8">5</text>
<text x="65.7" y="75.1">BUS_DISCH</text>
<text x="65.7" y="74">VSET_PWM</text>
<text x="65.7" y="76.3">PFC_STOP</text>
<text x="77.7" y="73.5">29</text>
<text x="77.7" y="74.6">30</text>
<text x="77.7" y="75.8">31</text>
<text x="77.7" y="76.9">32</text>
<text x="77.7" y="72.4">17</text>
<text x="80.2" y="73.1">PA7</text>
<text x="80.2" y="74.2">PA8</text>
<text x="80.2" y="75.3">PA9</text>
<text x="80.2" y="76.5">PA10</text>
<text x="80.2" y="77.6">PA11</text>
<text x="96.1" y="75.3">BOOT0</text>
<text x="96.8" y="73.1">NRST</text>
<text x="101" y="72.4">7</text>
<text x="101" y="74.6">44</text>
<text x="107" y="75.8">C25</text>
<text x="107" y="76.9">100nF</text>
<text x="109.5" y="72.4">NRST R53</text>
<text x="114.5" y="75.8">SW4</text>
<text x="114.5" y="77.2">SW PUSHBUTTON</text>
<text x="118.4" y="72.4">4.7k +3.3V</text>
<text x="150.6" y="74.6">CAN_TX</text>
<text x="158.3" y="73">U6</text>
<text x="175.2" y="75.8">1</text>
<text x="175.2" y="76.9">2</text>
<text x="178.9" y="76.9">CON3</text>
<text x="178.9" y="75.8">J1</text>
<text x="26" y="78.1">SW PUSHBUTTON</text>
<text x="32.9" y="83.8">SW3</text>
<text x="36.3" y="80.4">C27</text>
<text x="39.7" y="80.4">100nF</text>
<text x="48.6" y="78.1">3</text>
<text x="50.6" y="78.8">I_O2</text>
<text x="55.2" y="78.8">I_O3</text>
<text x="55.5" y="82">PFC_CNTRL</text>
<text x="58.8" y="78.1">4</text>
<text x="65.9" y="81.5">R208</text>
<text x="67.3" y="78">BATT_TYPE_SEL</text>
<text x="70.7" y="80.4">SWCLK</text>
<text x="70.7" y="79.2">SWDIO</text>
<text x="70.7" y="83.7">LED_1</text>
<text x="71.9" y="81.5">1k</text>
<text x="77.7" y="83.8">18</text>
<text x="77.7" y="79.2">34</text>
<text x="77.7" y="81.5">38</text>
<text x="77.7" y="78.1">33</text>
<text x="77.7" y="80.4">37</text>
<text x="80.2" y="78.8">PA12</text>
<text x="80.2" y="79.9">PA13</text>
<text x="80.2" y="81.1">PA14</text>
<text x="80.2" y="82.2">PA15</text>
<text x="107" y="83.2">J19</text>
<text x="148.1" y="79.2">C26</text>
<text x="148.1" y="80.4">100nF</text>
<text x="150.6" y="83.7">CAN_RX</text>
<text x="151.7" y="81.5">+3.3V</text>
<text x="175.2" y="78.1">3</text>
<text x="26" y="84.9">SW PUSHBUTTON</text>
<text x="36.3" y="87.2">C28</text>
<text x="39.7" y="87.2">100nF</text>
<text x="56.6" y="88.8">FAN_CNTRL</text>
<text x="57.7" y="89.9">LLC_DIS</text>
<text x="65.9" y="89.5">R194</text>
<text x="66" y="88.3">R199</text>
<text x="70.7" y="84.9">LED_2</text>
<text x="70.7" y="86">LED_3</text>
<text x="70.7" y="87.2">LED_4</text>
<text x="71.9" y="88.3">1k</text>
<text x="71.9" y="89.5">DNM</text>
<text x="77.7" y="87.2">39</text>
<text x="77.7" y="89.5">41</text>
<text x="77.7" y="84.9">19</text>
<text x="77.7" y="86.1">20</text>
<text x="77.7" y="88.3">40</text>
<text x="80.2" y="89">PB4</text>
<text x="80.2" y="84.5">PB0</text>
<text x="80.2" y="86.8">PB2</text>
<text x="80.2" y="85.6">PB1</text>
<text x="80.2" y="87.9">PB3</text>
<text x="110.1" y="87.2">1</text>
<text x="110.1" y="86.1">2</text>
<text x="110.1" y="84.9">3</text>
<text x="114.1" y="86">BATT_TYPE_SEL</text>
<text x="116.1" y="84.9">R224</text>
<text x="121.8" y="84.9">4.7k +3.3V</text>
<text x="154.7" y="89.9">+5V</text>
<text x="158.3" y="84.5">SN65HVD231</text>
<text x="56.6" y="92.2">RLY_CNTRL</text>
<text x="57.7" y="91.1">LLC_STOP</text>
<text x="65.9" y="91.8">R54</text>
<text x="65.9" y="90.6">R55</text>
<text x="70.7" y="92.9">CAN_RX</text>
<text x="70.7" y="94">CAN_TX</text>
<text x="70.7" y="95.1">LED_5</text>
<text x="71.9" y="91.8">1k</text>
<text x="71.9" y="90.6">DNM</text>
<text x="77.7" y="90.6">42</text>
<text x="77.7" y="91.8">43</text>
<text x="77.7" y="92.9">45</text>
<text x="77.7" y="94">46</text>
<text x="77.7" y="95.2">21</text>
<text x="80.2" y="93.6">PB8</text>
<text x="80.2" y="90.2">PB5</text>
<text x="80.2" y="92.5">PB7</text>
<text x="80.2" y="95.9">PB10</text>
<text x="80.2" y="91.3">PB6</text>
<text x="80.2" y="94.7">PB9</text>
<text x="107" y="90.2">SPDT</text>
<text x="107.1" y="95.6">VDD_12V_ISO</text>
<text x="136.4" y="95.2">1</text>
<text x="138.4" y="95.9">IN</text>
<text x="141.9" y="95.9">OUT</text>
<text x="145.8" y="95.2">3</text>
<text x="154.7" y="95.2">1</text>
<text x="156.1" y="94.1">10uH</text>
<text x="157.2" y="92.9">L6</text>
<text x="161.4" y="95.2">2</text>
<text x="170.3" y="95.3">1</text>
<text x="172" y="94.1">LD39150DT33-R</text>
<text x="172.4" y="95.9">Vin</text>
<text x="174.3" y="92.9">U7</text>
<text x="176.4" y="95.9">Vout</text>
<text x="180" y="95.3">2</text>
<text x="190.5" y="95.2">+3.3V</text>
<text x="32.9" y="97.5">R207</text>
<text x="38.8" y="97.5">470k</text>
<text x="45.6" y="97.5">+3.3V</text>
<text x="55.5" y="101.3">BATT_DISCONNECT</text>
<text x="58.9" y="96.8">ISET_PWM</text>
<text x="70.7" y="97.4">LED_6</text>
<text x="70.7" y="98.6">LED_7</text>
<text x="77.7" y="96.3">22</text>
<text x="77.7" y="97.5">25</text>
<text x="77.7" y="98.6">26</text>
<text x="77.7" y="99.7">27</text>
<text x="77.7" y="100.9">28</text>
<text x="80.2" y="101.6">PB15</text>
<text x="80.2" y="97">PB11</text>
<text x="80.2" y="98.2">PB12</text>
<text x="80.2" y="99.3">PB13</text>
<text x="80.2" y="100.4">PB14</text>
<text x="119.6" y="97.5">J4</text>
<text x="119.6" y="98.6">CON2</text>
<text x="122.6" y="99.7">1</text>
<text x="122.6" y="100.9">2</text>
<text x="127.5" y="100.9">C147</text>
<text x="134.4" y="100.9">C161</text>
<text x="141" y="100.2" transform="rotate(-90 141 100.2)">4</text>
<text x="141.2" y="99.8">L7805CD2T-TR</text>
<text x="141.7" y="98.3" transform="rotate(-90 141.7 98.3)">GND</text>
<text x="144.7" y="98.6">U11</text>
<text x="145.8" y="100.9">C160</text>
<text x="153.5" y="98" transform="rotate(-90 153.5 98)">1</text>
<text x="154.1" y="99.8">+</text>
<text x="154.9" y="100.9">C153</text>
<text x="159.5" y="100.9">C158</text>
<text x="164" y="100.9">C151</text>
<text x="174.4" y="100.9">4</text>
<text x="175" y="97">GND</text>
<text x="184.3" y="101.3" transform="rotate(-90 184.3 101.3)">2</text>
<text x="184.3" y="96.9" transform="rotate(-90 184.3 96.9)">1</text>
<text x="184.9" y="98.6">+</text>
<text x="185.7" y="99.8">C162</text>
<text x="185.7" y="100.9">22uF</text>
<text x="191.4" y="99.8">C159</text>
<text x="191.4" y="100.9">2.2uF</text>
<text x="197.1" y="99.8">C30</text>
<text x="197.1" y="100.9">100nF</text>
<text x="12.3" y="103.2">C152</text>
<text x="15.8" y="103.2">1uF</text>
<text x="19.4" y="103.2">VBAT</text>
<text x="20.7" y="106.6">23</text>
<text x="20.7" y="107.7">35</text>
<text x="23.2" y="107.3">VSS</text>
<text x="30.7" y="103.7">STM32F072CBT6</text>
<text x="33.7" y="102.6">U8A</text>
<text x="42.7" y="107.3">VDD</text>
<text x="46.2" y="107.7">36</text>
<text x="46.2" y="106.6">24</text>
<text x="127.5" y="102">10uF</text>
<text x="134.4" y="102">100nF</text>
<text x="145.8" y="102">100nF</text>
<text x="153.5" y="102.5" transform="rotate(-90 153.5 102.5)">2</text>
<text x="154.9" y="102">22uF</text>
<text x="159.5" y="102">100nF</text>
<text x="164" y="102">2.2uF</text>
<text x="16" y="113.4">VBAT</text>
<text x="20.7" y="108.9">47</text>
<text x="21.2" y="113.4">1</text>
<text x="21.2" y="111.1">8</text>
<text x="23.2" y="108.4">VSS_1</text>
<text x="23.2" y="111.8">VSSA/VREF-</text>
<text x="23.2" y="109.6">VSS_2</text>
<text x="38.4" y="111.8">VDDA/VREF+</text>
<text x="41.5" y="108.4">VDD_1</text>
<text x="41.5" y="109.6">VDD_2</text>
<text x="46.2" y="108.9">48</text>
<text x="46.2" y="111.1">9</text>
<text x="50" y="111.2">C42</text>
<text x="53.4" y="111.2">1uF</text>
<text x="58" y="111.2">C43</text>
<text x="61.4" y="111.2">1uF</text>
<text x="65.9" y="111.2">C44</text>
<text x="69.4" y="111.2">1uF</text>
<text x="76.2" y="111.2">C45</text>
<text x="79.6" y="111.2">1uF</text>
<text x="23.2" y="114.1">VBAT</text>
<text x="50" y="114.6">C46</text>
<text x="53.4" y="114.6">100nF</text>
<text x="58" y="114.6">C47</text>
<text x="61.4" y="114.6">100nF</text>
<text x="67.1" y="114.6">C48</text>
<text x="70.5" y="114.6">100nF</text>
<text x="76.2" y="114.6">C49</text>
<text x="79.6" y="114.6">100nF</text>
<text x="87.9" y="116.9">SWDIO</text>
<text x="87.9" y="118">SWCLK</text>
<text x="95.4" y="115.7">2</text>
<text x="95.4" y="116.9">4</text>
<text x="95.4" y="118">6</text>
<text x="95.4" y="119.1">8</text>
<text x="96.7" y="114.6">J2</text>
<text x="101" y="115.7">1</text>
<text x="101" y="116.9">3</text>
<text x="101" y="118">5</text>
<text x="101" y="119.1">7</text>
<text x="103.8" y="116.9">+3.3V</text>
<text x="87.9" y="121.4">NRST</text>
<text x="94.5" y="125.9">Programming</text>
<text x="94.5" y="124.8">Con14-male</text>
<text x="94.8" y="120.3">10</text>
<text x="94.8" y="121.4">12</text>
<text x="94.8" y="122.6">14</text>
<text x="101" y="120.3">9</text>
<text x="101" y="121.4">11</text>
<text x="101" y="122.6">13</text>
<text x="94.5" y="126.9">Connector</text>
</g>
<g font-size=".9">
<text x="88.2" y="63.8">1 of 2</text>
<text x="32.3" y="106">2 of 2</text>
</g>
<g font-size=".8">
<text x="156.7" y="76.9">2</text>
<text x="156.7" y="74.6">1</text>
<text x="159.3" y="77.4">GND</text>
<text x="159.8" y="75.2">D</text>
<text x="166" y="77.4">CANH</text>
<text x="167.1" y="75.2">NC</text>
<text x="169.9" y="74.6">8</text>
<text x="169.9" y="76.9">7</text>
<text x="156.7" y="79.2">3</text>
<text x="156.7" y="81.4">4</text>
<text x="159.1" y="82">R</text>
<text x="159.3" y="79.7">VCC</text>
<text x="166.1" y="79.7">CANL</text>
<text x="166.7" y="82">NC1</text>
<text x="169.9" y="79.2">6</text>
<text x="169.9" y="81.4">5</text>
</g>
</svg>
